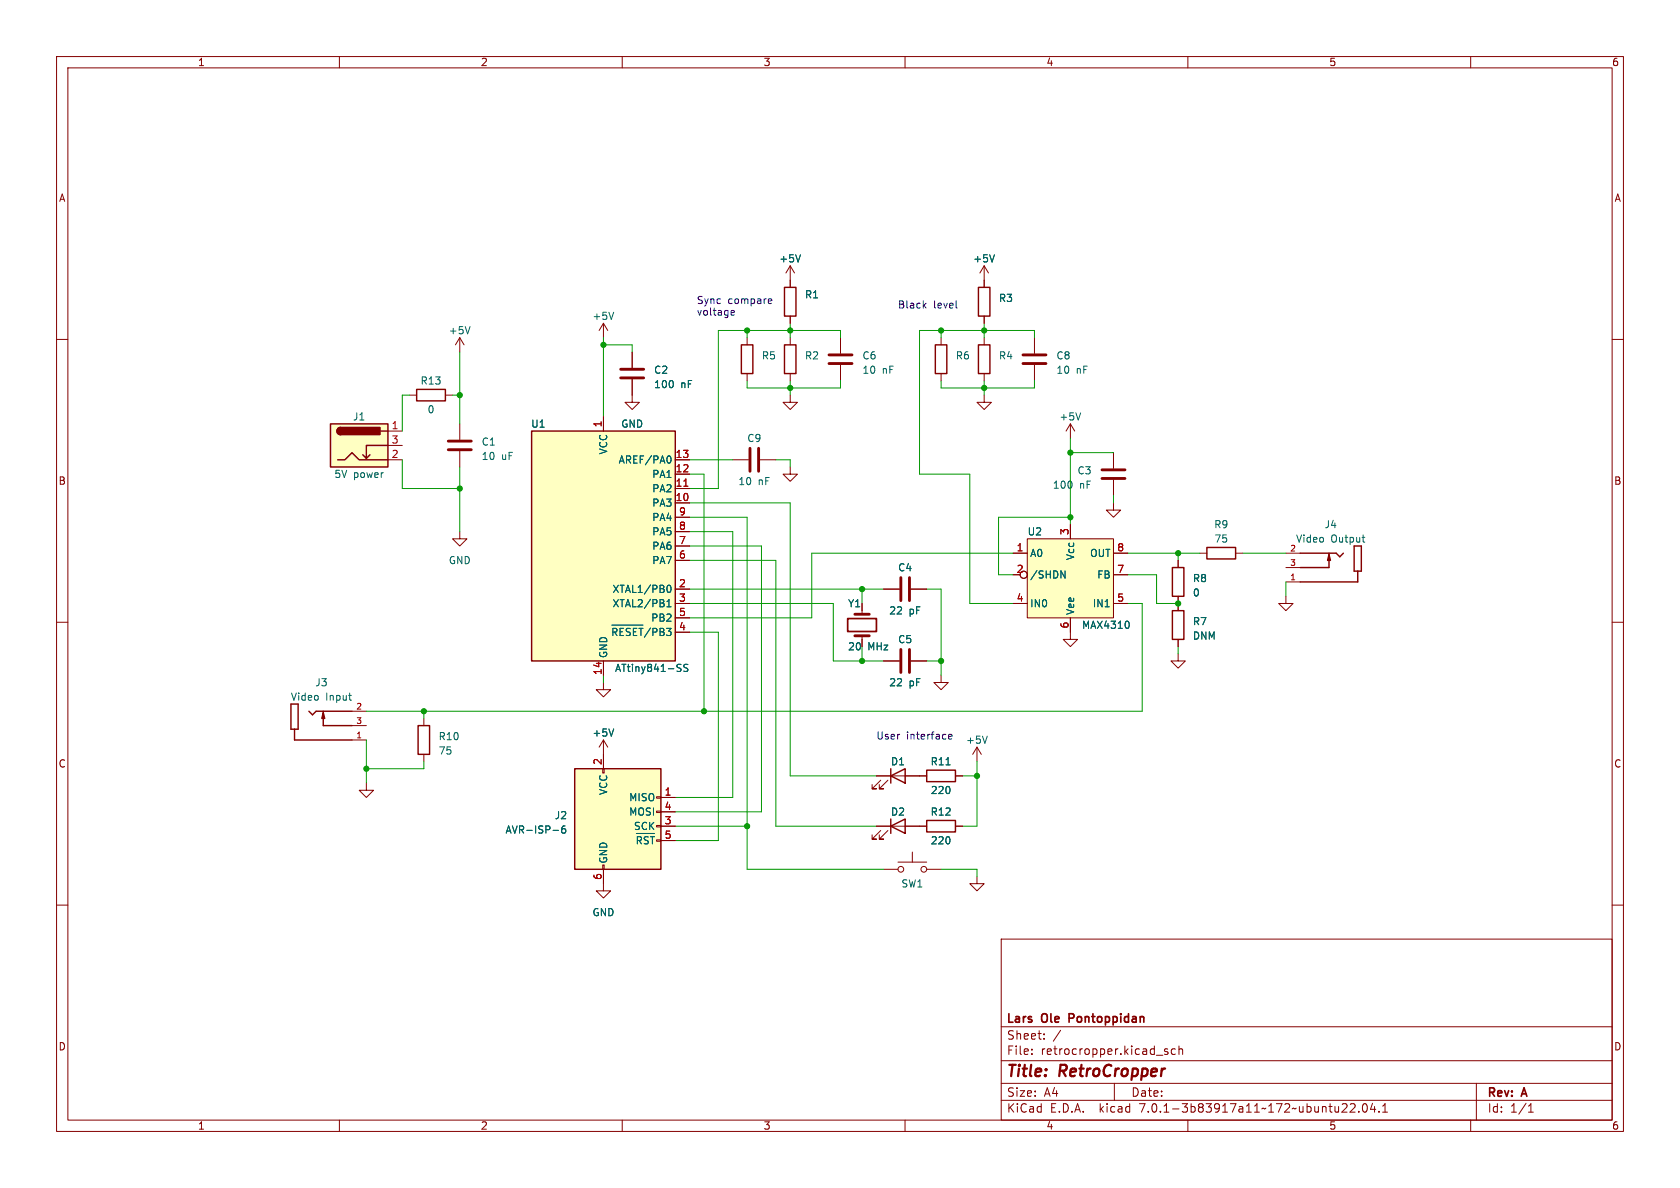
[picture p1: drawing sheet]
<svg xmlns="http://www.w3.org/2000/svg" width="297mm" height="210mm" viewBox="0 0 297 210" stroke-linecap="round" stroke-linejoin="round" font-family="sans-serif">
<g fill="none" stroke="#840000" stroke-width=".18">
<path d="M10 10h277v190h-277zM12 12h273v186h-273zM60 10v2M110 10v2M160 10v2M210 10v2M260 10v2M10 60h2M81.3 59.7l-.8 1.3M81.3 59.7v2.5M81.3 59.7l.7 1.3M106.7 57.2l-.8 1.2"/>
<path d="M106.7 57.2v2.5M106.7 57.2l.7 1.2M132.1 59.7v1.3M139.7 47l-.8 1.3M139.7 47v3.8M139.7 55.9v1.3M139.7 59.7v1.3M139.7 47l.8 1.3M148.6 59.7v2.8M166.4 59.7v1.3M174 47v3.8M174 55.9v1.3"/>
<path d="M174 59.7v1.3M174 47l-.8 1.3M174 47l.8 1.3M182.9 59.7v2.8M285 60h2M68.6 76.2h2.5M68.6 78.7h2.5M72.4 69.9h1.3M78.7 69.9h1.3M81.3 74.9v2.8M81.3 79.8v2.8M106.7 73.7v2.5"/>
<path d="M111.8 67.1v4h1.2l-1.2 1.3-1.3-1.3h1.3M111.8 62.2v2.8M132.1 66v1.3M139.7 69.9v1.2h1.3l-1.3 1.3-1.3-1.3h1.3M139.7 66v1.3M148.6 64.5v2.8M166.4 66v1.3M174 69.9v1.2h1.3l-1.3 1.3-1.3-1.3h1.3M174 66v1.3M182.9 64.5v2.8M189.2 74.9v2.6M189.2 74.9l-.7 1.3"/>
<path d="M189.2 74.9l.8 1.3M68.6 81.3h2.5M81.3 94v1.3h1.2l-1.2 1.2-1.3-1.2h1.3M119.4 81.3h2.5M119.4 88.9h2.5M119.4 86.4h2.5M119.4 83.8h2.5M119.4 99.1h2.5M119.4 96.5h2.5M119.4 94h2.5M119.4 91.4h2.5M129.5 81.3h2.8"/>
<path d="M134.4 81.3h2.8M139.7 82.6v1.2h1.3l-1.3 1.3-1.3-1.3h1.3M179.1 97.8h2.5M181.6 95.3h15.2v13.9h-15.2zM189.2 92.7v2.6M196.8 88.9v1.3h1.3l-1.3 1.2-1.2-1.2h1.2M196.8 97.8h2.6M196.8 80v2.8M196.8 84.8v2.8M208.3 99.1v1.2M212.1 97.8h1.3M218.4 97.8h1.3"/>
<path d="M227.3 97.8h2.6M10 110h2M106.7 116.8v2.6M119.4 106.7h2.5M119.4 104.1h2.5M119.4 111.8h2.5M119.4 109.2h2.5M152.4 106.7v1.9M152.4 112.4v1.9M156.2 116.8h2.8M156.2 104.1h2.8M161 116.8h2.8"/>
<path d="M161 104.1h2.8M166.4 119.4v1.3h1.2l-1.2 1.2-1.3-1.2h1.3M179.1 101.6h1.2M179.1 106.7h2.5M189.2 109.2v3.8h1.3l-1.3 1.3-1.2-1.3h1.2M196.8 101.6h2.6M196.8 106.7h2.6M208.3 115.6v1.2h1.2l-1.2 1.3-1.3-1.3h1.3M208.3 105.4v2.6M208.3 113v1.3M227.3 105.4v1.3h1.3l-1.3 1.3-1.2-1.3h1.2M227.3 102.9h2.6"/>
<path d="M227.3 100.3h2.6M285 110h2M62.2 130.8h2.6M62.2 125.7h2.6M62.2 128.3h2.6M64.8 138.4v1.3h1.2l-1.2 1.3-1.3-1.3h1.3M74.9 127v1.3M74.9 133.4v1.2M106.6 135.9h.2v.8h-.2zM106.7 120.7v1.2h1.2l-1.2 1.3-1.3-1.3h1.3M106.7 130.8v5.1M106.7 130.8l.7 1.3"/>
<path d="M106.7 130.8l-.8 1.3M154.9 137.2h8.9M155.7 137.9l-1.5 1.5h.7h-.7v-.7M157 137.9l-1.6 1.5h.8h-.8v-.7M168.9 137.2h1.3M172.7 132.1l-.7 1.3M172.7 132.1v2.5M172.7 132.1l.8 1.3M10 160h2M106.6 152.9h.2v.8h-.2zM106.7 153.7v3.8h-1.3l1.3 1.3 1.2-1.3h-1.2M116.1 145.9h.7v.3h-.7z"/>
<path d="M116.1 143.4h.7v.2h-.7zM116.1 140.8h.7v.3h-.7zM116.8 146.1h2.6M116.8 141h2.6M116.8 143.5h2.6M116.8 148.6h2.6M154.9 146.1h8.9M155.7 146.8l-1.5 1.5h.7h-.7v-.7M156.2 153.7h2.5M157 146.8l-1.6 1.5h.8h-.8v-.7M158.7 152.4h5.1M161.3 150.6v1.8"/>
<path d="M163.8 153.7h2.6M168.9 146.1h1.3M172.7 154.9v1.3h1.3l-1.3 1.3-1.3-1.3h1.3M285 160h2M177 166h108v32h-108zM60 198v2M110 198v2M160 198v2M177 194.5h108M177 191.5h108M177 187.5h108M177 181.5h108"/>
<path d="M182.4 186.3v.1M182.4 185.5v.1M184.6 183.6v.1M184.6 182.8v.1M197 191.5v3M206.4 185.5l-.3-.1-.2 .2v.2l.5 .2v.3h-.5M207.8 185.5l-.4-.1-.3 .3v.4l.1 .2h.6M208.4 185.5l.2-.1 .4 .1 .1 .9M208.4 184.9v1.5M210 198v2M237.2 196.6h.9M238.1 195.2v.5"/>
<path d="M238.7 195.2l.6-.1 .2 .1 .1 .3-1 1.1h1M240.2 196.5v.1M241.1 195.2l.1-.1a.81 .81 0 0 1 .6 .6 .81 .81 0 0 1-.3 .8l-.1 .1a.81 .81 0 0 1-.6-.6 .81 .81 0 0 1 .3-.8zM242.6 195l-.3 1.1h.9M243 195.6v1M243.8 196.5v.1M244.4 196.6h.9M244.4 195.5l.5-.4v1.5M260 198v2M261 191.5v6.5M270.2 196.6h.9M270.2 195.5l.4-.4v1.5"/>
<circle cx="181" cy="101.6" r=".63"/>
<circle cx="159.3" cy="153.7" r=".51"/>
<circle cx="163.3" cy="153.7" r=".51"/>
</g>
<g fill="none" stroke="#840000" stroke-width=".25">
<path d="M138.7 50.8h2v5.1h-2zM173 50.8h2v5.1h-2zM58.4 74.9h10.2v7.7h-10.2zM60.2 75.6a.64 .64 0 0 0-.6 .6 .64 .64 0 0 0 .6 .6M67.3 76.2h1.3M68.6 78.7h-3.8v2.3l-.7-.6M73.7 68.8h5v2.1h-5zM94 76.2h25.4v40.6h-25.4zM131.1 61h2v5h-2zM138.7 61h2v5h-2zM165.4 61h2v5h-2zM173 61h2v5h-2z"/>
<path d="M59.7 81.3h1.3l1.2-1.3 1.3 1.3h5.1M65.4 80.4l-.6 .6M213.4 96.8h5v2h-5zM229.9 97.8h6.3l.7 .6 .6-.6M234.9 97.8v2.5h-5M239.4 96.5v4.5h1.3v-4.5M207.3 100.3h2v5.1h-2zM207.3 108h2v5h-2zM240 101v1.9h-10.1M51.4 124.5v4.4h1.3v-4.4M52.1 128.9v1.9h10.1M54.6 125.7l.6 .7 .7-.7h6.3"/>
<path d="M57.1 125.7v2.6h5.1M73.9 128.3h2v5.1h-2zM101.6 135.9h15.2v17.8h-15.2zM157.5 137.2l2.5-1.3v2.5zM157.5 135.9v2.5M163.8 136.1h5.1v2.1h-5.1zM157.5 146.1l2.5-1.3v2.5zM157.5 144.8v2.5M163.8 145h5.1v2.1h-5.1z"/>
</g>
<g fill="none" stroke="#006464" stroke-width=".18">
<path d="M83.1 57.7l-.4 1.3M108.5 55.2l-.4 1.3M141.5 45l-.4 1.3M175.8 45l-.4 1.3M191 73l-.4 1.2M118.3 80.6a.79 .79 0 0 1 0 1.3M240.8 95h.5M241 95.8h.3M108.2 110.5h5.5M109.1 111.3l-.3-.2h-.5v1.2M110.2 111.1h-.6v1.2M111.4 111.1h-.5l-.2 .2"/>
<path d="M112.6 111.1h-.6v1.2M112.9 111.1h.8M113.3 111.1v1.2M115 111l-1.1 1.7M116.2 111.3l-.3-.2h-.5v1.2M117.4 111.3l-.3-.2h-.4v1.2M117.8 111.1h.8l-.4 .5M117.9 107.3h.7M117.9 103.9l.1-.3 .2-.1a.68 .68 0 0 1 .4 .6 .68 .68 0 0 1-.4 .6l-.2-.1-.1-.4M117.9 106.4l.4-.4v1.3M119.9 118l.4 .2 .1 .3-.2 .2h-.3M119.9 117.4l.5 .1"/>
<path d="M121.6 117.5l-.5-.1-.2 .1v.4l.6 .3 .1 .3-.2 .2-.5-.1M187.6 100.9l.7 1.3v-1.3M195.4 107.3h.7M199.5 109.9l.1 .4-.1 .7M61.6 122.9h.5M62 123.8h.1M108.5 128.9l-.4 1.2M174.5 130.1l-.4 1.3M97.8 146.8h.9M99.9 146l-.4 .1a.86 .86 0 0 0 0 1.2l.5-.1v-.5l-.2-.2h-.3l-.2 .2M112.5 147.3h3.2M113.4 148.1l-.2-.2h-.5v1.3"/>
<path d="M114.6 148l-.5-.1-.2 .2M115 147.9h.7M115.3 147.9v1.3"/>
</g>
<g fill="none" stroke="#840000" stroke-width=".51">
<path d="M79.2 79.5h4.1M79.2 78h4.1M109.7 66.8h4.1M109.7 65.3h4.1M132.6 79.2v4.1M134.1 79.2v4.1M146.6 64.3h4M146.6 62.7h4M180.8 64.3h4.1M180.8 62.7h4.1M194.8 84.6h4.1M194.8 83.1h4.1"/>
<path d="M151.1 112.4h2.6M151.1 108.6h2.6M159.3 102.1v4.1M159.3 114.8v4.1M160.8 102.1v4.1M160.8 114.8v4.1"/>
</g>
<g fill="#840000" stroke="#840000" stroke-width=".25">
<path d="M234.9 98l.3 1.1h-.5z"/>
<path d="M57.1 126l.3 1h-.5z"/>
<path d="M59.8 75.7l.4-.1v1.2a.64 .64 0 0 1-.6-.4 .64 .64 0 0 1 .2-.7z"/>
<path d="M60.2 75.6h7v1.2h-7z"/>
</g>
<g fill="#ffffc2" stroke="#ffffc2" stroke-width=".18">
<path d="M181.6 95.3h15.2v13.9h-15.2z"/>
<path d="M94 76.2h25.4v40.6h-25.4z"/>
<path d="M58.4 74.9h10.2v7.7h-10.2z"/>
<path d="M101.6 135.9h15.2v17.8h-15.2z"/>
</g>
<path d="M149.9 109.3h5v2.3h-5z" fill="none" stroke="#840000" stroke-width=".3"/>
<path d="M120.9 86h.7" fill="none" stroke="#a90000" stroke-width=".18"/>
<path d="M129.4 54.9h.4v.3l-.6 .1M129.8 55.7h-.4M136 52.8l.4 .1v.2l-.6 .1M136.4 53.6l-.4 .1M163.3 54l.4 .5M163.7 53.6l-.5 .5M169.1 54.4l.1 .1M167.7 130.2l.6-.1-.1-.2-.3-.1-.2 .2 .1 .6h.4" fill="none" stroke="#0000c2" stroke-width=".18"/>
<g fill="none" stroke="#009600" stroke-width=".18">
<path d="M106.7 59.7v14M132.1 58.4v1.3M139.7 57.2v2.5M148.6 59.7v-1.3h-21.6v28h-5.1M166.4 58.4v1.3M174 57.2v2.5M182.9 59.7v-1.3h-20.3v25.4h8.8v22.9h7.7M72.4 69.9h-1.3v6.3M80 69.9h1.3M81.3 62.2v12.7M106.7 61h5.1v1.2M132.1 67.3v1.3h16.5v-1.3"/>
<path d="M139.7 67.3v2.6M166.4 67.3v1.3h16.5v-1.3M174 67.3v2.6M189.2 77.5v15.2M71.1 81.3v5.1h10.2M81.3 82.6v11.4M121.9 88.9h17.8v48.3h15.2M121.9 91.4h10.2v62.3h24.1M121.9 99.1h15.3v47h17.7M121.9 94h7.6v47h-10.1M121.9 96.5h12.7v47h-15.2M121.9 83.8h2.6v41.9"/>
<path d="M121.9 81.3h7.6M137.2 81.3h2.5v1.3M179.1 97.8h-35.6v11.4h-21.6M189.2 91.4h-12.7v10.2h2.6M189.2 80h7.6M196.8 87.6v1.3M199.4 97.8h12.7M208.3 97.8v1.3M219.7 97.8h7.6M106.7 119.4v1.3M121.9 106.7h25.4v10.1h8.9M121.9 104.1h34.3"/>
<path d="M121.9 111.8h5.1v36.8h-7.6M152.4 104.1v2.6M152.4 114.3v2.5M163.8 116.8h2.6M163.8 104.1h2.6v15.3M199.4 106.7h2.5v19h-137.1M199.4 101.6h5.1v5.1h3.8M208.3 114.3v1.3M227.3 102.9v2.5M64.8 130.8v7.6M74.9 134.6v1.3h-10.1M74.9 125.7v1.3"/>
<path d="M170.2 137.2h2.5M172.7 134.6v11.5h-2.5M119.4 146.1h12.7M166.4 153.7h6.3v1.2"/>
</g>
<g fill="#009600" stroke="#009600" stroke-width=".18">
<circle cx="74.9" cy="125.7" r=".46"/>
<circle cx="124.5" cy="125.7" r=".46"/>
<circle cx="132.1" cy="146.1" r=".46"/>
<circle cx="189.2" cy="91.4" r=".46"/>
<circle cx="189.2" cy="80" r=".46"/>
<circle cx="208.3" cy="106.7" r=".46"/>
<circle cx="208.3" cy="97.8" r=".46"/>
<circle cx="139.7" cy="68.6" r=".46"/>
<circle cx="152.4" cy="104.1" r=".46"/>
<circle cx="166.4" cy="58.4" r=".46"/>
<circle cx="174" cy="68.6" r=".46"/>
<circle cx="174" cy="58.4" r=".46"/>
<circle cx="106.7" cy="61" r=".46"/>
<circle cx="139.7" cy="58.4" r=".46"/>
<circle cx="132.1" cy="58.4" r=".46"/>
<circle cx="81.3" cy="69.9" r=".46"/>
<circle cx="172.7" cy="137.2" r=".46"/>
<circle cx="152.4" cy="116.8" r=".46"/>
<circle cx="166.4" cy="116.8" r=".46"/>
<circle cx="64.8" cy="135.9" r=".46"/>
<circle cx="81.3" cy="86.4" r=".46"/>
</g>
<g font-size="2.8" fill="#840000">
<text x="178" y="190.8">Title:</text>
<text x="187.4" y="190.8">RetroCropper</text>
</g>
<g font-size="2.1" fill="#840000">
<text x="178" y="183.9">Sheet:</text>
<text x="178" y="181.1">Lars</text>
<text x="184.3" y="181.1">Ole</text>
<text x="186.2" y="183.9">/</text>
<text x="189.5" y="181.1">Pontoppidan</text>
<text x="178" y="186.6">File:</text>
<text x="184" y="186.6">retrocropper.kicad_sch</text>
<text x="178" y="196.8">KiCad</text>
<text x="178" y="194">Size:</text>
<text x="184.6" y="194">A4</text>
<text x="185.7" y="196.8">E.D.A.</text>
<text x="194.4" y="196.8">kicad</text>
<text x="200" y="194">Date:</text>
<text x="201.5" y="196.8">7.0.1-3b83917a11~172~ubuntu22.04.1</text>
<text x="263" y="194.2">Rev:</text>
<text x="263" y="196.8">Id:</text>
<text x="267" y="196.8">1/1</text>
<text x="269.2" y="194.2">A</text>
</g>
<g font-size="1.8" fill="#840000">
<text x="35" y="11.8">1</text>
<text x="85" y="11.8">2</text>
<text x="135" y="11.8">3</text>
<text x="185" y="11.8">4</text>
<text x="235" y="11.8">5</text>
<text x="285" y="11.8">6</text>
<text x="10.4" y="35.8">A</text>
<text x="285.4" y="35.8">A</text>
<text x="10.3" y="85.8">B</text>
<text x="285.3" y="85.8">B</text>
<text x="10.3" y="135.8">C</text>
<text x="285.3" y="135.8">C</text>
<text x="10.3" y="185.8">D</text>
<text x="285.3" y="185.8">D</text>
<text x="35" y="199.8">1</text>
<text x="85" y="199.8">2</text>
<text x="135" y="199.8">3</text>
<text x="185" y="199.8">4</text>
<text x="235" y="199.8">5</text>
<text x="285" y="199.8">6</text>
</g>
<g font-size="1.8" fill="#006464">
<text x="137.7" y="46.5">+5V</text>
<text x="172" y="46.5">+5V</text>
<text x="142.2" y="52.9">R1</text>
<text x="176.5" y="53.5">R3</text>
<text x="79.3" y="59.2">+5V</text>
<text x="104.7" y="56.7">+5V</text>
<text x="134.6" y="63.7">R5</text>
<text x="142.2" y="63.7">R2</text>
<text x="152.4" y="63.7">C6</text>
<text x="168.9" y="63.7">R6</text>
<text x="176.5" y="63.7">R4</text>
<text x="186.7" y="63.7">C8</text>
<text x="74.3" y="68.1">R13</text>
<text x="115.6" y="66.2">C2</text>
<text x="115.6" y="68.8">100</text>
<text x="120.3" y="68.8">nF</text>
<text x="152.4" y="66.2">10</text>
<text x="155.9" y="66.2">nF</text>
<text x="186.7" y="66.2">10</text>
<text x="190.2" y="66.2">nF</text>
<text x="62.3" y="74.5">J1</text>
<text x="75.5" y="73.2">0</text>
<text x="93.8" y="75.8">U1</text>
<text x="109.8" y="75.8">GND</text>
<text x="187.2" y="74.5">+5V</text>
<text x="85.1" y="78.9">C1</text>
<text x="85.1" y="81.5">10</text>
<text x="88.6" y="81.5">uF</text>
<text x="107.5" y="80.5" transform="rotate(-90 107.5 80.5)">VCC</text>
<text x="109.3" y="82.1">AREF/PA0</text>
<text x="132" y="78.3">C9</text>
<text x="59.1" y="84.6">5V power</text>
<text x="115.2" y="89.7">PA3</text>
<text x="115.2" y="87.2">PA2</text>
<text x="115.2" y="84.6">PA1</text>
<text x="130.5" y="85.9">10</text>
<text x="134" y="85.9">nF</text>
<text x="186.1" y="86.6">100</text>
<text x="190.4" y="84">C3</text>
<text x="190.8" y="86.6">nF</text>
<text x="115.2" y="94.8">PA5</text>
<text x="115.2" y="92.3">PA4</text>
<text x="181.6" y="94.8">U2</text>
<text x="214.6" y="93.5">R9</text>
<text x="234.1" y="93.5">J4</text>
<text x="79.3" y="99.9">GND</text>
<text x="115.2" y="99.9">PA7</text>
<text x="115.2" y="97.3">PA6</text>
<text x="158.7" y="101.2">C4</text>
<text x="182.1" y="98.6">A0</text>
<text x="190.1" y="99.2" transform="rotate(-90 190.1 99.2)">Vcc</text>
<text x="192.6" y="98.6">OUT</text>
<text x="214.6" y="96.1">75</text>
<text x="229.1" y="96.1">Video</text>
<text x="235.2" y="96.1">Output</text>
<text x="108.2" y="105">XTAL1/PB0</text>
<text x="108.2" y="107.5">XTAL2/PB1</text>
<text x="149.9" y="107.5">Y1</text>
<text x="182.1" y="102.4">/SHDN</text>
<text x="182.1" y="107.5">IN0</text>
<text x="193.1" y="107.5">IN1</text>
<text x="193.9" y="102.4">FB</text>
<text x="210.8" y="103.1">R8</text>
<text x="210.8" y="105.6">0</text>
<text x="107.9" y="113.2">~{RESET}/PB3</text>
<text x="115" y="110">PB2</text>
<text x="157.1" y="108.8">22</text>
<text x="158.7" y="113.9">C5</text>
<text x="160.7" y="108.8">pF</text>
<text x="190.1" y="108.7" transform="rotate(-90 190.1 108.7)">Vee</text>
<text x="191.2" y="111.3">MAX4310</text>
<text x="210.8" y="110.7">R7</text>
<text x="210.8" y="113.2">DNM</text>
<text x="107.5" y="116.3" transform="rotate(-90 107.5 116.3)">GND</text>
<text x="108.7" y="118.9">ATtiny841-SS</text>
<text x="149.9" y="115.1">20</text>
<text x="153.4" y="115.1">MHz</text>
<text x="51.4" y="124">Video</text>
<text x="55.7" y="121.5">J3</text>
<text x="57.5" y="124">Input</text>
<text x="157.1" y="121.5">22</text>
<text x="160.7" y="121.5">pF</text>
<text x="77.5" y="131">R10</text>
<text x="104.7" y="130.4">+5V</text>
<text x="170.7" y="131.6">+5V</text>
<text x="77.5" y="133.5">75</text>
<text x="157.4" y="135.4">D1</text>
<text x="164.5" y="135.4">R11</text>
<text x="107.5" y="140.7" transform="rotate(-90 107.5 140.7)">VCC</text>
<text x="111.1" y="141.8">MISO</text>
<text x="164.5" y="140.5">220</text>
<text x="89.3" y="147.5">AVR-ISP-6</text>
<text x="98" y="145">J2</text>
<text x="111.1" y="144.3">MOSI</text>
<text x="111.9" y="146.9">SCK</text>
<text x="157.4" y="144.3">D2</text>
<text x="164.5" y="144.3">R12</text>
<text x="164.5" y="149.4">220</text>
<text x="107.5" y="152.7" transform="rotate(-90 107.5 152.7)">GND</text>
<text x="112.2" y="150">~{RST}</text>
<text x="159.3" y="157">SW1</text>
<text x="104.7" y="162.1">GND</text>
</g>
<g font-size="1.8" fill="#0000c2">
<text x="123.2" y="53.8">Sync</text>
<text x="128.7" y="53.8">compare</text>
<text x="123.2" y="55.9">voltage</text>
<text x="158.7" y="54.6">Black</text>
<text x="165" y="54.6">level</text>
<text x="154.9" y="130.8">User</text>
<text x="160.3" y="130.8">interface</text>
</g>
<g font-size="1.8" fill="#a90000">
<text x="69.2" y="75.9">1</text>
<text x="106.4" y="75.6" transform="rotate(-90 106.4 75.6)">1</text>
<text x="69.2" y="81">2</text>
<text x="69.2" y="78.5">3</text>
<text x="119.4" y="83.6">12</text>
<text x="119.4" y="81">13</text>
<text x="119.4" y="88.6">10</text>
<text x="119.4" y="86.1">11</text>
<text x="120" y="93.7">8</text>
<text x="120" y="91.2">9</text>
<text x="189" y="94.6" transform="rotate(-90 189 94.6)">3</text>
<text x="120" y="98.8">6</text>
<text x="120" y="96.3">7</text>
<text x="179.7" y="97.5">1</text>
<text x="179.7" y="101.3">2</text>
<text x="197.5" y="101.3">7</text>
<text x="197.5" y="97.5">8</text>
<text x="120" y="103.9">2</text>
<text x="120" y="106.4">3</text>
<text x="179.7" y="106.4">4</text>
<text x="197.5" y="106.4">5</text>
<text x="120" y="111.5">4</text>
<text x="120" y="109">5</text>
<text x="189" y="111.2" transform="rotate(-90 189 111.2)">6</text>
<text x="106.4" y="119.4" transform="rotate(-90 106.4 119.4)">14</text>
<text x="106.4" y="135.3" transform="rotate(-90 106.4 135.3)">2</text>
<text x="117.4" y="140.7">1</text>
<text x="117.4" y="143.3">4</text>
<text x="117.4" y="145.8">3</text>
<text x="117.4" y="148.3">5</text>
<text x="106.4" y="155.6" transform="rotate(-90 106.4 155.6)">6</text>
</g>
<g font-size="1.4" fill="#a90000">
<text x="228" y="97.5">2</text>
<text x="228" y="100.1">3</text>
<text x="228" y="102.6">1</text>
<text x="62.9" y="125.5">2</text>
<text x="62.9" y="130.6">1</text>
<text x="62.9" y="128">3</text>
</g>
</svg>
